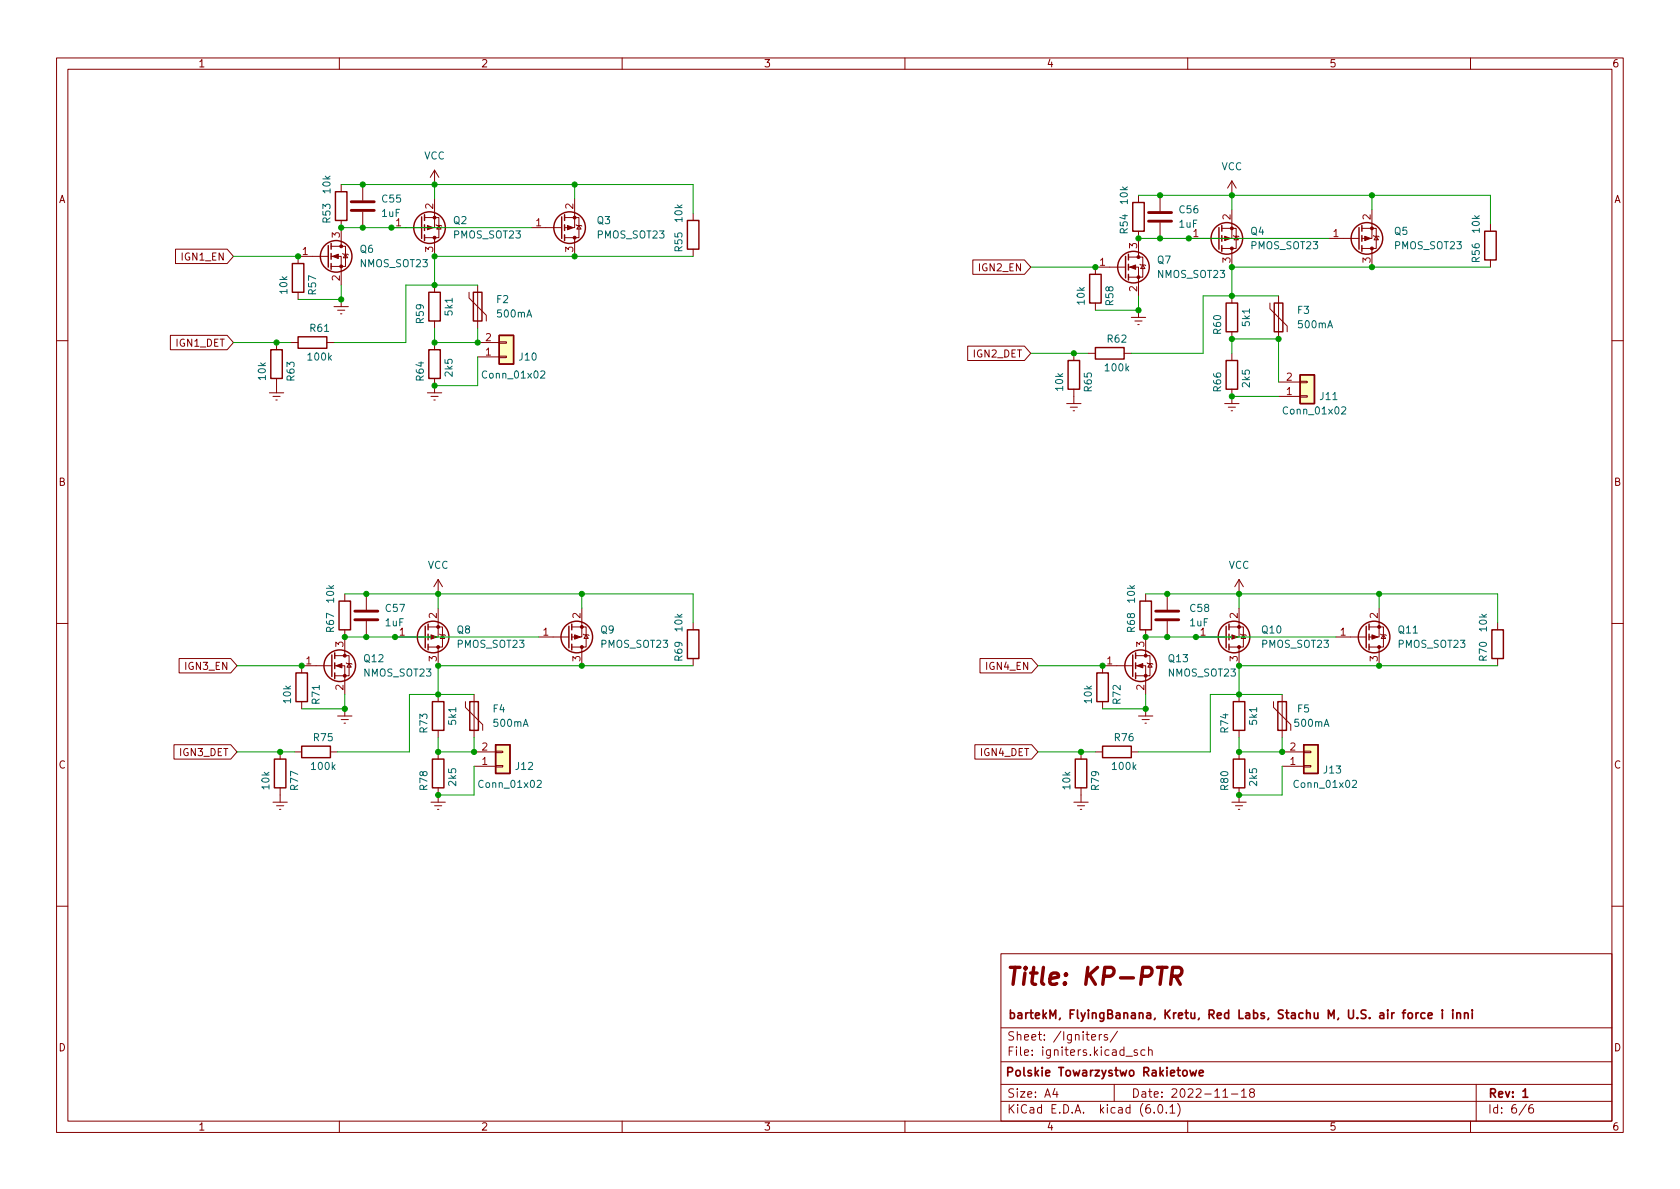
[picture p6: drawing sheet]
<svg xmlns="http://www.w3.org/2000/svg" width="297mm" height="210mm" viewBox="0 0 297 210" stroke-linecap="round" stroke-linejoin="round" font-family="sans-serif">
<g fill="none" stroke="#840000" stroke-width=".18">
<path d="M10 10.2h277v190.1h-277zM12 12.2h273v186.1h-273zM60 10.2v2M110 10.2v2M160 10.2v2M210 10.2v2M260 10.2v2M60.3 32.6v1.3M60.3 39v4.6M64.1 32.6v2.8M64.1 37.5v2.8M75.1 38.5h2.5v3.5h-2.5"/>
<path d="M76.8 35.2v5.1h-1.7M76.8 30.1v2.5M76.8 30.1l-.7 1.3M76.8 30.1l.8 1.3M77.1 39.7l.1 .2h.8l.1 .1M77.6 39.9l.4 .6h-.8zM99.8 38.5h2.6v3.5h-2.6M101.6 35.2v5.1h-1.8M101.9 39.7l.1 .2h.7l.2 .1M102.4 39.9l.3 .6h-.7zM122.6 37.7v1.3M201.3 34.5v1.3"/>
<path d="M205.1 34.5v2.8M205.1 39.4v2.8M217.8 37.1v5.1h-1.8M217.8 32v2.5M217.8 32l-.8 1.3M217.8 32l.8 1.3M242.6 37.1v5.1h-1.8M263.5 39.6v1.3M30.1 59.3h10.1l1.1 1.3-1.1 1.2h-10.1zM31 44.1h9.2l1.1 1.2-1.1 1.3h-9.2zM52.7 51.7v1.3M58 45.3h-5.3v1.3"/>
<path d="M58.5 45.3h1.8v5.1M58.5 43.6h2.6v3.5h-2.6M59.1 54.2h2.5M59.7 54.9h1.3M60.2 55.5h.3M60.3 53v1.2M60.6 44.8l.1 .2h.8l.1 .1M61.1 45l.4 .6h-.8zM69.2 40.3h5.3M76.8 42v3.3M76.8 50.4v1.3M76.8 56.8v1.2"/>
<path d="M82.9 51.7v1l3.1 3v1.1M84.5 50.4v7.6M94 40.3h5.3M101.6 42v3.3M122.6 44.1v1.2M172 46h9.1l1.1 1.2-1.1 1.3h-9.1zM193.7 53.6v1.3M199 47.2h-5.3v1.3M199.5 47.2h1.8v5.1M199.5 45.5h2.6v3.5h-2.6M200 56.1h2.6M200.7 56.8h1.2"/>
<path d="M201.2 57.4h.2M201.3 40.9v4.6M201.3 54.9v1.2M201.5 46.7l.2 .2h.7l.2 .1M202.1 46.9l.3 .6h-.7zM210.2 42.2h5.3M216 40.4h2.6v3.5h-2.6M217.8 43.9v3.3M217.8 52.3v1.3M217.8 58.7v1.2M218.1 41.7l.1 .1h.7l.2 .1M218.6 41.8l.3 .6h-.7z"/>
<path d="M224.5 53.6v1l3.1 3.1v1M226.1 52.3v7.6M234.9 42.2h5.4M240.8 40.4h2.5v3.5h-2.5M242.6 43.9v3.3M242.8 41.7l.2 .1h.7l.1 .1M243.3 41.8l.4 .6h-.7zM263.5 46v1.2M10 60.2h2M47.6 69.5h2.6M48.3 70.1h1.2M48.8 70.7h.2"/>
<path d="M48.9 60.6v1.2M48.9 66.9v2.6M51.4 60.6h1.3M57.8 60.6h1.3M75.6 69.5h2.5M76.2 70.1h1.3M76.7 70.7h.3M76.8 60.6v1.2M76.8 66.9v2.6M84.5 63.1h3.8M84.5 60.6h3.8M88.3 60.4h1.2v.3h-1.2z"/>
<path d="M88.3 63h1.2v.2h-1.2zM171.1 61.2h10l1.1 1.3-1.1 1.2h-10zM188.6 71.4h2.5M189.2 72h1.3M189.7 72.6h.3M189.9 62.5v1.2M189.9 68.8v2.6M192.4 62.5h1.3M198.8 62.5h1.2M216.5 71.4h2.6M217.2 72h1.2M217.7 72.6h.2"/>
<path d="M217.8 62.5v1.2M217.8 68.8v2.6M226.1 70.1h3.8M226.1 67.6h3.8M229.9 67.4h1.2v.3h-1.2zM229.9 70h1.2v.2h-1.2zM285 60.2h2M10 110.2h2M31.7 116.5h9.1l1.1 1.2-1.1 1.3h-9.1zM58.7 117.7h-5.4v1.3M59.2 117.7h1.8v5.1M59.2 115.9h2.5v3.6h-2.5"/>
<path d="M61 105v1.3M61 111.4v4.5M61.2 117.2l.1 .1h.8l.1 .2M61.7 117.3l.4 .7h-.8zM64.8 105v2.8M64.8 109.8v2.8M69.8 112.6h5.4M75.7 110.9h2.5v3.5h-2.5M77.5 107.6v5h-1.8M77.5 102.5v2.5M77.5 114.4v3.3M77.5 102.5l-.8 1.3"/>
<path d="M77.5 102.5l.7 1.3M77.7 112.1l.2 .2h.7l.1 .1M78.2 112.3l.4 .6h-.7zM95.2 112.6h5.4M101.1 110.9h2.5v3.5h-2.5M102.9 107.6v5h-1.8M102.9 114.4v3.3M103.1 112.1l.2 .2h.7l.1 .1M103.6 112.3l.4 .6h-.7zM122.6 110.1v1.3M122.6 116.5v1.2M173.3 116.5h9.1l1.1 1.2-1.1 1.3h-9.1z"/>
<path d="M200.3 117.7h-5.4v1.3M200.8 117.7h1.8v5.1M200.8 115.9h2.5v3.6h-2.5M202.6 105v1.3M202.6 111.4v4.5M202.8 117.2l.1 .1h.8l.1 .2M203.3 117.3l.4 .7h-.8zM206.4 105v2.8M206.4 109.8v2.8M211.5 112.6h5.3M217.3 110.9h2.5v3.5h-2.5M219.1 107.6v5h-1.8"/>
<path d="M219.1 102.5v2.5M219.1 114.4v3.3M219.1 102.5l-.8 1.3M219.1 102.5l.7 1.3M219.3 112.1l.2 .2h.7l.1 .1M219.8 112.3l.4 .6h-.7zM236.2 112.6h5.4M242.1 110.9h2.5v3.5h-2.5M243.8 107.6v5h-1.7M243.8 114.4v3.3M244.1 112.1l.1 .2h.8l.1 .1M244.6 112.3l.4 .6h-.8z"/>
<path d="M264.8 110.1v1.3M264.8 116.5v1.2M285 110.2h2M30.8 131.7h10l1.1 1.3-1.1 1.2h-10zM49.5 133v1.2M49.5 139.3v2.6M52.1 133h1.2M53.3 124.1v1.2M58.4 133h1.3M59.7 126.6h2.5M60.3 127.2h1.3M60.8 127.9h.3"/>
<path d="M61 125.3v1.3M77.5 122.8v1.3M77.5 129.2v1.2M77.5 133v1.2M77.5 139.3v2.6M82.3 124.1v1l3 3v1.1M83.8 135.5h3.8M83.8 133h3.8M83.8 122.8v7.6M87.6 132.8h1.3v.3h-1.3zM87.6 135.4h1.3v.2h-1.3zM172.4 131.7h10l1.1 1.3-1.1 1.2h-10z"/>
<path d="M191.1 133v1.2M191.1 139.3v2.6M193.7 133h1.2M194.9 124.1v1.2M200 133h1.3M201.3 126.6h2.5M201.9 127.2h1.3M202.4 127.9h.3M202.6 125.3v1.3M219.1 122.8v1.3M219.1 129.2v1.2M219.1 133v1.2"/>
<path d="M219.1 139.3v2.6M225.2 124.1v1l3 3v1.1M226.7 135.5h3.8M226.7 133h3.8M226.7 122.8v7.6M230.5 132.8h1.3v.3h-1.3zM230.5 135.4h1.3v.2h-1.3zM48.3 141.9h2.5M48.9 142.5h1.3M49.4 143.1h.3M76.2 141.9h2.5M76.8 142.5h1.3"/>
<path d="M77.3 143.1h.3M189.9 141.9h2.5M190.5 142.5h1.3M191 143.1h.3M217.8 141.9h2.5M218.4 142.5h1.3M218.9 143.1h.3M10 160.2h2M177 168.7h108v29.6h-108zM285 160.2h2M60 198.3v2M110 198.3v2"/>
<path d="M160 198.3v2M177 194.8h108M177 191.8h108M177 187.8h108M177 181.8h108M186.5 192.5l-.4 1h1M186.9 193v1M193 183.4l.7-.1-.1-.3-.4-.1-.2 .2 .1 .8h.5M194.4 182.9v1M194.8 182.9l-.3 .1-.1 .2M195.8 183l-.4-.1-.2 .2 .1 .3 .5 .1v.4h-.6M197 191.8v3"/>
<path d="M197.6 182.4l-1.3 1.9M199.1 186.8h1.1M201.1 185.7l-.4-.1-.2 .2 .1 .3 .5 .1v.4h-.6M202.4 185.7l-.4-.1-.3 .3v.4l.2 .3h.5M203.1 185.8l.2-.2 .3 .1 .1 .9M203.1 185.1v1.5M204.1 196.7v.1M204.9 195.4l.2-.1a.81 .81 0 0 1 .6 .7 .81 .81 0 0 1-.3 .8h-.2a.81 .81 0 0 1-.6-.6 .81 .81 0 0 1 .3-.8zM206.2 196.7v.1M206.9 195.8l.4-.5v1.5M206.9 196.8h.8M208.2 195.1a1.72 1.72 0 0 1 0 2.3"/>
<path d="M210 198.3v2M216.2 194h.9M217.7 193.5h1.2M219.5 193l.4-.5v1.5M219.5 194h.9M221.2 193.2l-.3-.3 .1-.2 .2-.2 .4 .1 .2 .2-.1 .2-.6 .2-.2 .3 .1 .4 .2 .1h.4l.2-.3-.1-.4-.2-.1M260 198.3v2M261 191.8v6.5M269.9 195.3l-1.3 1.9M271 195.3a.6 .6 0 0 0-.7 .7v.5l.1 .3h.5l.2-.1 .1-.5-.2-.2-.4-.1-.3 .3"/>
</g>
<g fill="none" stroke="#840000" stroke-width=".3">
<path d="M249 179.2l.2-.1 .5 .1v.6l-.1 .2-.4 .1-.2-.1zM250.4 179.1v1M250.8 179.1l-.3 .1-.1 .2M251.9 179.2l-.4-.1-.3 .3v.4l.2 .2h.5M252.5 179.6l.7-.1v-.3l-.5-.1-.2 .2 .1 .7h.6M255 178.6v.1M255 179.1v1M256.9 178.6v.1M256.9 179.1v1M257.6 179.2l.2-.1 .4 .1v.9M257.6 179.1v1M258.9 179.2l.3-.1 .3 .1 .1 .9"/>
<path d="M258.9 179.1v1M260.3 178.6v.1M260.3 179.1v1M210.4 189.3l.3 1 .3-.8 .3 .8 .2-1M212 189.8l.8-.2-.1-.3h-.4l-.3 .2 .1 .7h.6M269.3 193l.4-.5v1.5M269.3 194h.8"/>
</g>
<path d="M204.6 171.1h1.7M207.1 172.6h1.2a.83 .83 0 0 0 .7-.7 .83 .83 0 0 0-.5-.8h-1.2l-.3 3M207.9 172.6l.8 1.5" fill="none" stroke="#840000" stroke-width=".6"/>
<g fill="#ffffc2" stroke="#ffffc2" stroke-width=".18">
<path d="M87.6 131.7h2.6v5.1h-2.6z"/>
<path d="M230.5 131.7h2.5v5.1h-2.5z"/>
<path d="M88.3 59.3h2.5v5.1h-2.5z"/>
<path d="M229.9 66.3h2.5v5.1h-2.5z"/>
</g>
<g fill="none" stroke="#840000" stroke-width=".25">
<path d="M59.3 33.9h2v5.1h-2zM74.5 38.3v3.9M75.1 38v1M75.1 39.7v1.1M99.3 38.3v3.9M99.8 38v1M99.8 39.7v1.1M121.5 39h2.1v5.1h-2.1zM200.3 35.8h2v5.1h-2zM216 39.9v1M240.8 39.9v1M51.7 46.6h2v5.1h-2z"/>
<path d="M52.7 59.6h5.1v2h-5.1zM58 43.4v3.8M58.5 43v1.1M58.5 44.8v1M58.5 46.6v1M75.1 41.5v1M75.8 51.7h2.1v5.1h-2.1zM83.7 51.7h1.5v5.1h-1.5zM88.3 59.3h2.5v5.1h-2.5zM99.8 41.5v1M192.7 48.5h2v5.1h-2zM199 45.3v3.8"/>
<path d="M199.5 45v1M199.5 46.7v1M199.5 48.5v1M215.5 40.3v3.8M216 41.7v1M216 43.4v1M216.8 53.6h2v5.1h-2zM225.3 53.6h1.5v5.1h-1.5zM240.3 40.3v3.8M240.8 41.7v1M240.8 43.4v1M262.5 40.9h2v5.1h-2z"/>
<path d="M47.9 61.8h2v5.1h-2zM75.8 61.8h2.1v5.1h-2.1zM188.8 63.7h2.1v5.1h-2.1zM193.7 61.5h5.1v2h-5.1zM216.8 63.7h2v5.1h-2zM229.9 66.3h2.5v5.1h-2.5zM52.3 119h2.1v5.1h-2.1zM58.7 115.8v3.8M59.2 115.4v1.1M59.2 117.2v1M59.2 119v1M59.9 106.3h2.1v5.1h-2.1z"/>
<path d="M75.2 110.7v3.8M75.7 110.4v1M75.7 112.1v1.1M75.7 113.9v1M100.6 110.7v3.8M101.1 110.4v1M101.1 112.1v1.1M101.1 113.9v1M121.5 111.4h2.1v5.1h-2.1zM193.9 119h2.1v5.1h-2.1zM200.3 115.8v3.8M200.8 115.4v1.1"/>
<path d="M200.8 117.2v1M200.8 119v1M201.5 106.3h2.1v5.1h-2.1zM216.8 110.7v3.8M217.3 110.4v1M217.3 112.1v1.1M217.3 113.9v1M241.6 110.7v3.8M242.1 110.4v1M242.1 112.1v1.1M242.1 113.9v1M263.8 111.4h2v5.1h-2z"/>
<path d="M48.5 134.2h2v5.1h-2zM53.3 131.9h5.1v2.1h-5.1zM76.5 134.2h2v5.1h-2zM76.5 124.1h2v5.1h-2zM83.1 124.1h1.5v5.1h-1.5zM87.6 131.7h2.6v5.1h-2.6zM190.1 134.2h2.1v5.1h-2.1zM194.9 131.9h5.1v2.1h-5.1zM218.1 124.1h2v5.1h-2zM218.1 134.2h2v5.1h-2zM225.9 124.1h1.6v5.1h-1.6zM230.5 131.7h2.5v5.1h-2.5z"/>
<circle cx="59.4" cy="45.3" r="2.79"/>
<circle cx="75.9" cy="40.3" r="2.79"/>
<circle cx="100.7" cy="40.3" r="2.79"/>
<circle cx="200.4" cy="47.2" r="2.79"/>
<circle cx="216.9" cy="42.2" r="2.79"/>
<circle cx="241.7" cy="42.2" r="2.79"/>
<circle cx="60.1" cy="117.7" r="2.79"/>
<circle cx="76.6" cy="112.6" r="2.79"/>
<circle cx="102" cy="112.6" r="2.79"/>
<circle cx="201.7" cy="117.7" r="2.79"/>
<circle cx="218.2" cy="112.6" r="2.79"/>
<circle cx="243" cy="112.6" r="2.79"/>
</g>
<path d="M95.6 65.7l.5-.1 .2 .4-.7 .9h.7M237.2 72.1l.5-.2 .2 .4-.7 .9h.7M95 138.1l.5-.1 .2 .3-.8 1h.8M239.1 138.1l.5-.1 .2 .3-.7 1h.7" fill="none" stroke="#006464" stroke-width=".18"/>
<g fill="#840000" stroke="#840000" stroke-width=".18">
<path d="M76.2 112.3l1 .3-1 .4z"/>
<path d="M217.8 112.3l1 .3-1 .4z"/>
<path d="M216.5 41.8l1.1 .4-1.1 .3z"/>
<path d="M101.6 112.3l1 .3-1 .4z"/>
<path d="M241.3 41.8l1 .4-1 .3z"/>
<path d="M242.6 112.3l1 .3-1 .4z"/>
<path d="M75.6 39.9l1 .4-1 .3z"/>
<path d="M100.3 39.9l1 .4-1 .3z"/>
<path d="M58.8 45.3l1-.3v.7z"/>
<path d="M201 117.7l1.1-.4v.8z"/>
<path d="M199.8 47.2l1-.3v.7z"/>
<path d="M59.4 117.7l1.1-.4v.8z"/>
<circle cx="77.5" cy="110.9" r=".25"/>
<circle cx="77.5" cy="114.4" r=".25"/>
<circle cx="219.1" cy="110.9" r=".25"/>
<circle cx="219.1" cy="114.4" r=".25"/>
<circle cx="217.8" cy="40.4" r=".25"/>
<circle cx="217.8" cy="43.9" r=".25"/>
<circle cx="102.9" cy="110.9" r=".25"/>
<circle cx="102.9" cy="114.4" r=".25"/>
<circle cx="242.6" cy="40.4" r=".25"/>
<circle cx="242.6" cy="43.9" r=".25"/>
<circle cx="243.8" cy="110.9" r=".25"/>
<circle cx="243.8" cy="114.4" r=".25"/>
<circle cx="76.8" cy="38.5" r=".25"/>
<circle cx="76.8" cy="42" r=".25"/>
<circle cx="101.6" cy="38.5" r=".25"/>
<circle cx="101.6" cy="42" r=".25"/>
<circle cx="60.3" cy="47.1" r=".25"/>
<circle cx="60.3" cy="43.6" r=".25"/>
<circle cx="202.6" cy="119.5" r=".25"/>
<circle cx="202.6" cy="115.9" r=".25"/>
<circle cx="201.3" cy="49" r=".25"/>
<circle cx="201.3" cy="45.5" r=".25"/>
<circle cx="61" cy="119.5" r=".25"/>
<circle cx="61" cy="115.9" r=".25"/>
</g>
<path d="M62.1 37.2h4.1M62.1 35.7h4.1M203.1 39.1h4M203.1 37.6h4M62.7 109.6h4.1M62.7 108.1h4.1M204.3 109.6h4.1M204.3 108.1h4.1" fill="none" stroke="#840000" stroke-width=".51"/>
<g fill="none" stroke="#009600" stroke-width=".18">
<path d="M60.3 32.6h62.3v5.1M76.8 32.6v2.6M101.6 32.6v2.6M201.3 34.5h62.2v5.1M217.8 34.5v2.6M242.6 34.5v2.6M41.3 45.3h11.4M60.3 40.3h33.7M60.3 50.4v2.6h-7.6M76.8 58v2.6h7.7v-2.6M84.5 50.4h-12.7v10.2h-12.7M122.6 45.3h-45.8v5.1"/>
<path d="M182.2 47.2h11.5M201.3 42.2h33.6M201.3 52.3v2.6h-7.6M226.1 52.3h-13.4v10.2h-12.7M263.5 47.2h-45.7v5.1M41.3 60.6h10.1M84.5 63.1v5.1h-7.7M182.2 62.5h10.2M217.8 62.5v-2.6h8.3v7.7M217.8 70.1h8.3M41.9 117.7h11.4M61 105h61.6v5.1"/>
<path d="M61 112.6h34.2M77.5 105v2.6M102.9 105v2.6M122.6 117.7h-45.1v5.1M183.5 117.7h11.4M202.6 112.6h33.6M202.6 105h62.2v5.1M219.1 105v2.6M243.8 105v2.6M264.8 117.7h-45.7v5.1M41.9 133h10.2M61 122.8v2.5h-7.7"/>
<path d="M77.5 130.4v2.6h6.3v-2.6M83.8 122.8h-11.4v10.2h-12.7M83.8 135.5v5.1h-6.3M183.5 133h10.2M202.6 122.8v2.5h-7.7M219.1 130.4v2.6h7.6v-2.6M226.7 122.8h-12.7v10.2h-12.7M226.7 135.5v5.1h-7.6"/>
</g>
<g fill="#009600" stroke="#009600" stroke-width=".18">
<circle cx="217.8" cy="34.5" r=".46"/>
<circle cx="217.8" cy="47.2" r=".46"/>
<circle cx="217.8" cy="52.3" r=".46"/>
<circle cx="226.1" cy="59.9" r=".46"/>
<circle cx="210.2" cy="42.2" r=".46"/>
<circle cx="242.6" cy="47.2" r=".46"/>
<circle cx="242.6" cy="34.5" r=".46"/>
<circle cx="83.8" cy="133" r=".46"/>
<circle cx="77.5" cy="117.7" r=".46"/>
<circle cx="77.5" cy="122.8" r=".46"/>
<circle cx="102.9" cy="117.7" r=".46"/>
<circle cx="102.9" cy="105" r=".46"/>
<circle cx="211.5" cy="112.6" r=".46"/>
<circle cx="206.4" cy="105" r=".46"/>
<circle cx="219.1" cy="122.8" r=".46"/>
<circle cx="219.1" cy="117.7" r=".46"/>
<circle cx="219.1" cy="105" r=".46"/>
<circle cx="219.1" cy="133" r=".46"/>
<circle cx="243.8" cy="105" r=".46"/>
<circle cx="219.1" cy="140.6" r=".46"/>
<circle cx="226.7" cy="133" r=".46"/>
<circle cx="243.8" cy="117.7" r=".46"/>
<circle cx="76.8" cy="50.4" r=".46"/>
<circle cx="84.5" cy="60.6" r=".46"/>
<circle cx="76.8" cy="60.6" r=".46"/>
<circle cx="76.8" cy="45.3" r=".46"/>
<circle cx="76.8" cy="32.6" r=".46"/>
<circle cx="101.6" cy="32.6" r=".46"/>
<circle cx="101.6" cy="45.3" r=".46"/>
<circle cx="76.8" cy="68.2" r=".46"/>
<circle cx="60.3" cy="53" r=".46"/>
<circle cx="60.3" cy="40.3" r=".46"/>
<circle cx="64.1" cy="40.3" r=".46"/>
<circle cx="52.7" cy="45.3" r=".46"/>
<circle cx="69.2" cy="40.3" r=".46"/>
<circle cx="64.1" cy="32.6" r=".46"/>
<circle cx="48.9" cy="60.6" r=".46"/>
<circle cx="202.6" cy="125.3" r=".46"/>
<circle cx="194.9" cy="117.7" r=".46"/>
<circle cx="206.4" cy="112.6" r=".46"/>
<circle cx="202.6" cy="112.6" r=".46"/>
<circle cx="191.1" cy="133" r=".46"/>
<circle cx="205.1" cy="34.5" r=".46"/>
<circle cx="193.7" cy="47.2" r=".46"/>
<circle cx="201.3" cy="54.9" r=".46"/>
<circle cx="189.9" cy="62.5" r=".46"/>
<circle cx="217.8" cy="70.1" r=".46"/>
<circle cx="217.8" cy="59.9" r=".46"/>
<circle cx="205.1" cy="42.2" r=".46"/>
<circle cx="201.3" cy="42.2" r=".46"/>
<circle cx="64.8" cy="105" r=".46"/>
<circle cx="77.5" cy="105" r=".46"/>
<circle cx="61" cy="112.6" r=".46"/>
<circle cx="61" cy="125.3" r=".46"/>
<circle cx="53.3" cy="117.7" r=".46"/>
<circle cx="69.8" cy="112.6" r=".46"/>
<circle cx="64.8" cy="112.6" r=".46"/>
<circle cx="49.5" cy="133" r=".46"/>
<circle cx="77.5" cy="133" r=".46"/>
<circle cx="77.5" cy="140.6" r=".46"/>
</g>
<text font-size="4.2" fill="#840000" x="177.6" y="174.2">Title: KP-PTR</text>
<g font-size="2.1" fill="#840000">
<text x="178" y="184">Sheet: /Igniters/</text>
<text x="178.1" y="180.2">bartekM, FlyingBanana, Kretu, Red Labs, Stachu M, U.S. air force i inni</text>
<text x="177.6" y="190.3">Polskie Towarzystwo Rakietowe</text>
<text x="178" y="186.7">File: igniters.kicad_sch</text>
<text x="178" y="196.9">KiCad E.D.A. kicad (6.0.1)</text>
<text x="178" y="194.1">Size: A4</text>
<text x="200" y="194.1">Date: 2022-11-18</text>
<text x="263" y="194.1">Rev: 1</text>
<text x="263" y="196.9">Id: 6/6</text>
</g>
<g font-size="1.8" fill="#840000">
<text x="35" y="11.9">1</text>
<text x="85" y="11.9">2</text>
<text x="135" y="11.9">3</text>
<text x="185" y="11.9">4</text>
<text x="235" y="11.9">5</text>
<text x="285" y="11.9">6</text>
<text x="10.3" y="35.9">A</text>
<text x="285.3" y="35.9">A</text>
<text x="32.3" y="46.1">IGN1_EN</text>
<text x="173.2" y="48">IGN2_EN</text>
<text x="31.2" y="61.3">IGN1_DET</text>
<text x="172.2" y="63.2">IGN2_DET</text>
<text x="10.3" y="85.9">B</text>
<text x="285.3" y="85.9">B</text>
<text x="32.9" y="118.4">IGN3_EN</text>
<text x="174.5" y="118.4">IGN4_EN</text>
<text x="10.3" y="135.9">C</text>
<text x="31.8" y="133.7">IGN3_DET</text>
<text x="173.4" y="133.7">IGN4_DET</text>
<text x="285.3" y="135.9">C</text>
<text x="10.3" y="185.9">D</text>
<text x="285.3" y="185.9">D</text>
<text x="35" y="199.9">1</text>
<text x="85" y="199.9">2</text>
<text x="135" y="199.9">3</text>
<text x="185" y="199.9">4</text>
<text x="235" y="199.9">5</text>
<text x="285" y="199.9">6</text>
</g>
<g font-size="1.8" fill="#006464">
<text x="75" y="28.2">VCC</text>
<text x="58.4" y="34.1" transform="rotate(-90 58.4 34.1)">10k</text>
<text x="67.6" y="35.8">C55</text>
<text x="215.9" y="30.1">VCC</text>
<text x="58.4" y="39.3" transform="rotate(-90 58.4 39.3)">R53</text>
<text x="67.5" y="38.3">1uF</text>
<text x="80.2" y="39.6">Q2</text>
<text x="105.6" y="39.6">Q3</text>
<text x="120.6" y="39.2" transform="rotate(-90 120.6 39.2)">10k</text>
<text x="199.4" y="41.2" transform="rotate(-90 199.4 41.2)">R54</text>
<text x="199.4" y="36" transform="rotate(-90 199.4 36)">10k</text>
<text x="208.5" y="40.3">1uF</text>
<text x="208.6" y="37.7">C56</text>
<text x="221.1" y="41.5">Q4</text>
<text x="246.5" y="41.5">Q5</text>
<text x="261.6" y="41.1" transform="rotate(-90 261.6 41.1)">10k</text>
<text x="63.7" y="44.7">Q6</text>
<text x="63.7" y="47.2">NMOS_SOT23</text>
<text x="80.3" y="42.2">PMOS_SOT23</text>
<text x="105.7" y="42.2">PMOS_SOT23</text>
<text x="120.6" y="44.4" transform="rotate(-90 120.6 44.4)">R55</text>
<text x="204.6" y="46.6">Q7</text>
<text x="221.2" y="44.1">PMOS_SOT23</text>
<text x="246.6" y="44.1">PMOS_SOT23</text>
<text x="261.6" y="46.3" transform="rotate(-90 261.6 46.3)">R56</text>
<text x="50.8" y="51.9" transform="rotate(-90 50.8 51.9)">10k</text>
<text x="55.9" y="52" transform="rotate(-90 55.9 52)">R57</text>
<text x="87.8" y="53.6">F2</text>
<text x="191.8" y="53.8" transform="rotate(-90 191.8 53.8)">10k</text>
<text x="196.8" y="53.9" transform="rotate(-90 196.8 53.9)">R58</text>
<text x="204.7" y="49.1">NMOS_SOT23</text>
<text x="54.9" y="58.7">R61</text>
<text x="74.9" y="57.1" transform="rotate(-90 74.9 57.1)">R59</text>
<text x="80" y="55.7" transform="rotate(-90 80 55.7)">5k1</text>
<text x="88" y="56.1">500mA</text>
<text x="215.9" y="59" transform="rotate(-90 215.9 59)">R60</text>
<text x="221" y="57.6" transform="rotate(-90 221 57.6)">5k1</text>
<text x="229.4" y="55.5">F3</text>
<text x="229.6" y="58">500mA</text>
<text x="54.5" y="63.7">100k</text>
<text x="91.9" y="63.7">J10</text>
<text x="195.5" y="65.7">100k</text>
<text x="195.9" y="60.6">R62</text>
<text x="47" y="67.1" transform="rotate(-90 47 67.1)">10k</text>
<text x="52.1" y="67.3" transform="rotate(-90 52.1 67.3)">R63</text>
<text x="74.9" y="67.3" transform="rotate(-90 74.9 67.3)">R64</text>
<text x="80" y="66.5" transform="rotate(-90 80 66.5)">2k5</text>
<text x="85.6" y="66.9">Conn_01x02</text>
<text x="188" y="69" transform="rotate(-90 188 69)">10k</text>
<text x="193" y="69.2" transform="rotate(-90 193 69.2)">R65</text>
<text x="215.9" y="69.2" transform="rotate(-90 215.9 69.2)">R66</text>
<text x="221" y="68.4" transform="rotate(-90 221 68.4)">2k5</text>
<text x="233.5" y="70.7">J11</text>
<text x="227.2" y="73.3">Conn_01x02</text>
<text x="75.6" y="100.6">VCC</text>
<text x="217.2" y="100.6">VCC</text>
<text x="59.1" y="106.5" transform="rotate(-90 59.1 106.5)">10k</text>
<text x="200.7" y="106.5" transform="rotate(-90 200.7 106.5)">10k</text>
<text x="59.1" y="111.7" transform="rotate(-90 59.1 111.7)">R67</text>
<text x="68.2" y="110.7">1uF</text>
<text x="68.2" y="108.2">C57</text>
<text x="80.8" y="112">Q8</text>
<text x="106.2" y="112">Q9</text>
<text x="120.6" y="111.6" transform="rotate(-90 120.6 111.6)">10k</text>
<text x="200.7" y="111.7" transform="rotate(-90 200.7 111.7)">R68</text>
<text x="210.4" y="110.7">1uF</text>
<text x="210.5" y="108.2">C58</text>
<text x="223.2" y="112">Q10</text>
<text x="247.3" y="112">Q11</text>
<text x="262.9" y="111.6" transform="rotate(-90 262.9 111.6)">10k</text>
<text x="64.4" y="119.6">NMOS_SOT23</text>
<text x="64.4" y="117.1">Q12</text>
<text x="80.9" y="114.5">PMOS_SOT23</text>
<text x="106.3" y="114.5">PMOS_SOT23</text>
<text x="120.6" y="116.8" transform="rotate(-90 120.6 116.8)">R69</text>
<text x="206.6" y="119.6">NMOS_SOT23</text>
<text x="206.7" y="117.1">Q13</text>
<text x="223.1" y="114.5">PMOS_SOT23</text>
<text x="247.3" y="114.5">PMOS_SOT23</text>
<text x="262.9" y="116.8" transform="rotate(-90 262.9 116.8)">R70</text>
<text x="51.4" y="124.3" transform="rotate(-90 51.4 124.3)">10k</text>
<text x="56.5" y="124.4" transform="rotate(-90 56.5 124.4)">R71</text>
<text x="87.2" y="126">F4</text>
<text x="193" y="124.3" transform="rotate(-90 193 124.3)">10k</text>
<text x="198.1" y="124.4" transform="rotate(-90 198.1 124.4)">R72</text>
<text x="229.4" y="126">F5</text>
<text x="55.5" y="131.1">R75</text>
<text x="75.6" y="129.5" transform="rotate(-90 75.6 129.5)">R73</text>
<text x="80.6" y="128.1" transform="rotate(-90 80.6 128.1)">5k1</text>
<text x="87.4" y="128.5">500mA</text>
<text x="197.1" y="131.1">R76</text>
<text x="217.2" y="129.5" transform="rotate(-90 217.2 129.5)">R74</text>
<text x="222.2" y="128.1" transform="rotate(-90 222.2 128.1)">5k1</text>
<text x="229" y="128.5">500mA</text>
<text x="55.2" y="136.1">100k</text>
<text x="91.2" y="136.1">J12</text>
<text x="196.8" y="136.1">100k</text>
<text x="234.1" y="136.8">J13</text>
<text x="47.6" y="139.5" transform="rotate(-90 47.6 139.5)">10k</text>
<text x="52.7" y="139.7" transform="rotate(-90 52.7 139.7)">R77</text>
<text x="75.6" y="139.7" transform="rotate(-90 75.6 139.7)">R78</text>
<text x="80.6" y="138.9" transform="rotate(-90 80.6 138.9)">2k5</text>
<text x="85" y="139.3">Conn_01x02</text>
<text x="189.2" y="139.5" transform="rotate(-90 189.2 139.5)">10k</text>
<text x="194.3" y="139.7" transform="rotate(-90 194.3 139.7)">R79</text>
<text x="217.2" y="139.7" transform="rotate(-90 217.2 139.7)">R80</text>
<text x="222.2" y="138.9" transform="rotate(-90 222.2 138.9)">2k5</text>
<text x="229.1" y="139.3">Conn_01x02</text>
</g>
<g font-size="1.8" fill="#a90000">
<text x="70" y="40">1</text>
<text x="76.6" y="36.9" transform="rotate(-90 76.6 36.9)">2</text>
<text x="94.8" y="40">1</text>
<text x="101.3" y="36.9" transform="rotate(-90 101.3 36.9)">2</text>
<text x="211" y="41.9">1</text>
<text x="217.6" y="38.8" transform="rotate(-90 217.6 38.8)">2</text>
<text x="235.7" y="41.9">1</text>
<text x="242.3" y="38.8" transform="rotate(-90 242.3 38.8)">2</text>
<text x="53.5" y="45.1">1</text>
<text x="60.1" y="42" transform="rotate(-90 60.1 42)">3</text>
<text x="76.6" y="44.6" transform="rotate(-90 76.6 44.6)">3</text>
<text x="101.3" y="44.6" transform="rotate(-90 101.3 44.6)">3</text>
<text x="194.5" y="47">1</text>
<text x="201" y="43.9" transform="rotate(-90 201 43.9)">3</text>
<text x="217.6" y="46.5" transform="rotate(-90 217.6 46.5)">3</text>
<text x="242.3" y="46.5" transform="rotate(-90 242.3 46.5)">3</text>
<text x="60.1" y="49.6" transform="rotate(-90 60.1 49.6)">2</text>
<text x="201" y="51.5" transform="rotate(-90 201 51.5)">2</text>
<text x="85.9" y="62.9">1</text>
<text x="85.9" y="60.3">2</text>
<text x="227.5" y="69.8">1</text>
<text x="227.5" y="67.3">2</text>
<text x="70.6" y="112.4">1</text>
<text x="77.2" y="109.3" transform="rotate(-90 77.2 109.3)">2</text>
<text x="96" y="112.4">1</text>
<text x="102.6" y="109.3" transform="rotate(-90 102.6 109.3)">2</text>
<text x="212.2" y="112.4">1</text>
<text x="218.8" y="109.3" transform="rotate(-90 218.8 109.3)">2</text>
<text x="237" y="112.4">1</text>
<text x="243.6" y="109.3" transform="rotate(-90 243.6 109.3)">2</text>
<text x="54.1" y="117.5">1</text>
<text x="60.7" y="114.4" transform="rotate(-90 60.7 114.4)">3</text>
<text x="77.2" y="116.9" transform="rotate(-90 77.2 116.9)">3</text>
<text x="102.6" y="116.9" transform="rotate(-90 102.6 116.9)">3</text>
<text x="195.7" y="117.5">1</text>
<text x="202.3" y="114.4" transform="rotate(-90 202.3 114.4)">3</text>
<text x="218.8" y="116.9" transform="rotate(-90 218.8 116.9)">3</text>
<text x="243.6" y="116.9" transform="rotate(-90 243.6 116.9)">3</text>
<text x="60.7" y="122" transform="rotate(-90 60.7 122)">2</text>
<text x="202.3" y="122" transform="rotate(-90 202.3 122)">2</text>
<text x="85.2" y="135.2">1</text>
<text x="85.2" y="132.7">2</text>
<text x="228.1" y="135.2">1</text>
<text x="228.1" y="132.7">2</text>
</g>
</svg>
